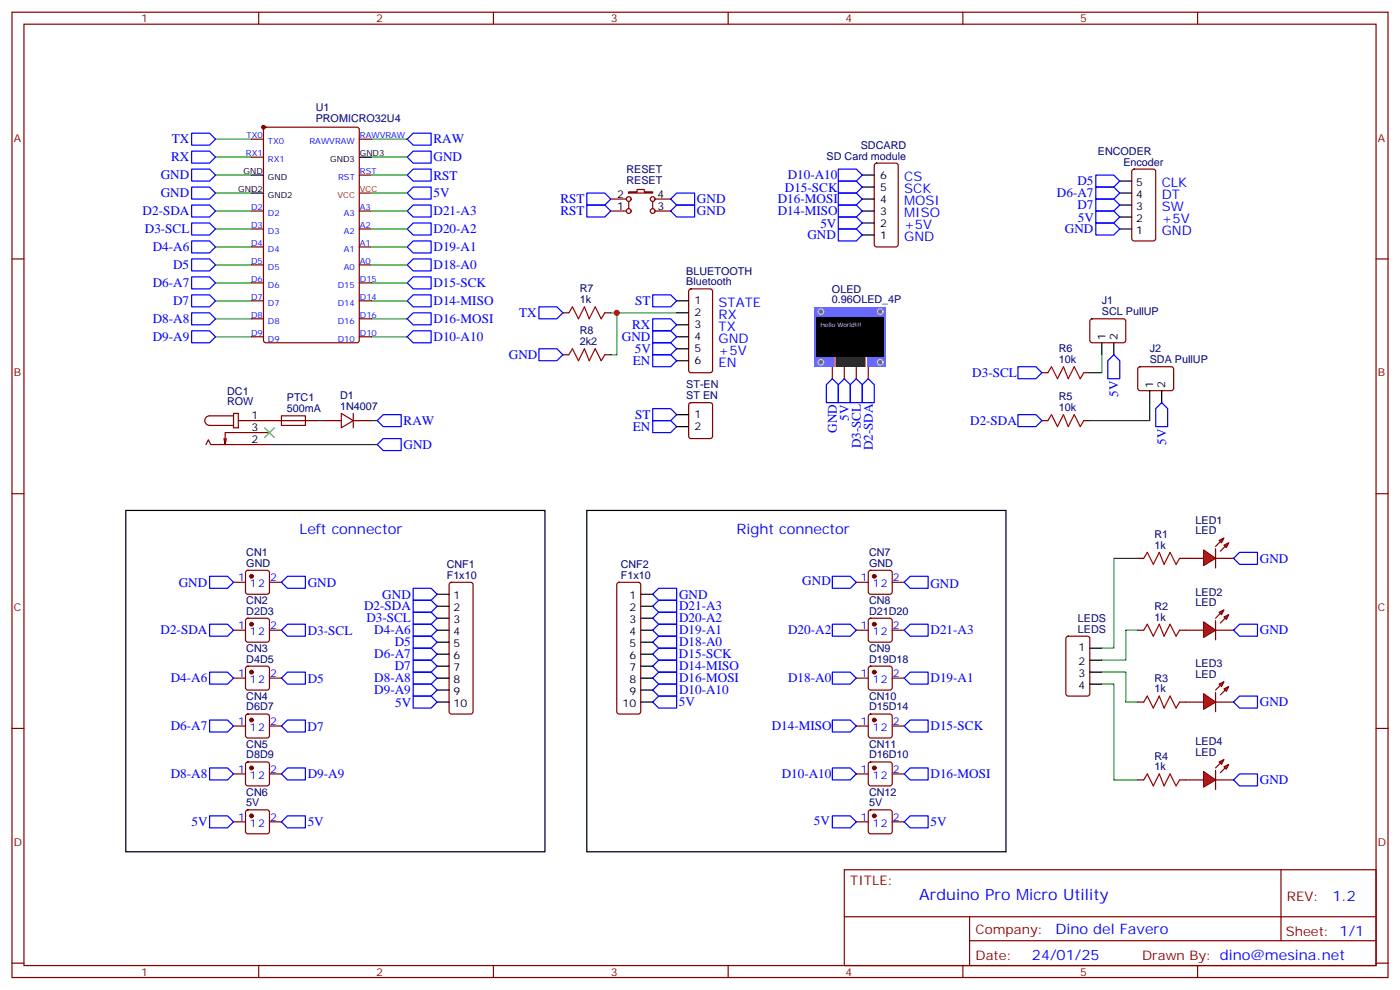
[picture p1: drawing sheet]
<svg xmlns="http://www.w3.org/2000/svg" width="412mm" height="292mm" viewBox="0 0 412 292" stroke-linecap="round" stroke-linejoin="round" font-family="sans-serif">
<g fill="none" stroke="#870000" stroke-width=".35">
<path d="M3.5 3.6h405.4v284.3h-405.4zM7.1 7.1h398.2v277.3h-398.2zM76.2 3.6v3.5M145.3 3.6v3.5M214.5 3.6v3.5M283.6 3.6v3.5M352.8 3.6v3.5M179.9 58.6h4.6M185.2 56.5h2.5v-.7h2.1v.7h2.5v.4h-7.1zM185.2 59.3v2.2M192.3 59.3v2.2M193 58.6h4.6"/>
<path d="M3.5 76.3h3.6M179.9 62.2h4.6M193 62.2h4.6M405.3 76.3h3.6M203.1 85.3l.5-.2h5.6l.6 .4 .1 23.6-.5 .6-5.8 .1-.7-.5-.1-23.5zM203.1 118.8l.5-.2h5.6l.6 .4 .1 9.5-.5 .6-5.8 .1-.7-.5-.1-9.4zM245.2 108v3.5M248.7 108v3.5M252.2 108v3.5M255.8 108v3.5M60.7 131l.7-1.5 .7 1.5h17.3M66.7 129.2l-.4 1.8"/>
<path d="M68.8 121.8h1.4v4.2h-1.4zM68.8 122.5h-7.1a1.41 1.41 0 0 0-1.4 1.4 1.41 1.41 0 0 0 1.4 1.4h7.1M70.2 123.9h23.3M79.4 127.4h-13.1v3.6l-.3-1.8M95.2 123.9h5.3M100.5 121.8l3.6 2.1-3.6 2.1zM104.1 123.9h5.3M104.1 121.8v4.2M3.5 145.4h3.6M405.3 145.4h3.6M132.5 171.7l.5-.2h5.6l.5 .2 .2 .5v37.4l-.2 .5-.5 .2h-5.6l-.5-.2-.2-.5v-37.4zM181.9 171.7l.5-.2h5.6l.5 .2 .2 .5v37.4l-.2 .5-.5 .2h-5.6l-.5-.2-.2-.5v-37.4z"/>
<path d="M3.5 214.6h3.6M405.3 214.6h3.6M248.7 256.2h156.6v28.2h-156.6zM377.3 256.2v20.9M248.7 270h156.5M285.6 277.1h119.6M285.6 270v14.1M3.5 283.7h3.6M76.2 284.4v3.5M145.3 284.4v3.5M214.5 284.4v3.5M283.6 284.4v3.5"/>
<path d="M352.8 284.4v3.5M405.3 283.7h3.6"/>
<circle cx="185.2" cy="58.6" r=".71"/>
<circle cx="192.3" cy="58.6" r=".71"/>
<circle cx="185.2" cy="62.2" r=".71"/>
<circle cx="192.3" cy="62.2" r=".71"/>
</g>
<g fill="none" stroke="#00f" stroke-width=".35">
<path d="M56.4 39.2h5.3l1.8 1.8-1.8 1.8h-5.3zM121.7 39.2h5.3v3.6h-5.3l-1.8-1.8zM56.4 49.8h5.3l1.8 1.8-1.8 1.7h-5.3zM56.4 55.1h5.3l1.8 1.8-1.8 1.7h-5.3zM56.4 44.5h5.3l1.8 1.8-1.8 1.7h-5.3zM119.9 56.9l1.8-1.8h5.3v3.5h-5.3zM119.9 46.3l1.8-1.8h5.3v3.5h-5.3zM119.9 51.6l1.8-1.8h5.3v3.5h-5.3zM172.9 56.9h5.3l1.7 1.7-1.7 1.8h-5.3zM197.6 58.6l1.7-1.7h5.3v3.5h-5.3zM56.4 60.4h5.3l1.8 1.8-1.8 1.7h-5.3zM56.4 65.7h5.3l1.8 1.8-1.8 1.7h-5.3z"/>
<path d="M56.4 71h5.3l1.8 1.7-1.8 1.8h-5.3zM56.4 76.3h5.3l1.8 1.7-1.8 1.8h-5.3zM119.9 78l1.8-1.7h5.3v3.5h-5.3zM119.9 72.7l1.8-1.7h5.3v3.5h-5.3zM119.9 67.5l1.8-1.8h5.3v3.5h-5.3zM119.9 62.2l1.8-1.8h5.3v3.5h-5.3zM172.9 60.4h5.3l1.7 1.8-1.7 1.7h-5.3zM197.6 62.2l1.7-1.8h5.3v3.5h-5.3zM56.4 81.6h5.3l1.8 1.7-1.8 1.8h-5.3zM56.4 86.9h5.3l1.8 1.7-1.8 1.8h-5.3zM56.4 92.1h5.3l1.8 1.8-1.8 1.8h-5.3zM56.4 97.4h5.3l1.8 1.8-1.8 1.8h-5.3z"/>
<path d="M119.9 99.2l1.8-1.8h5.3v3.6h-5.3zM119.9 88.6l1.8-1.7h5.3v3.5h-5.3zM119.9 83.3l1.8-1.7h5.3v3.5h-5.3zM119.9 93.9l1.8-1.8h5.3v3.6h-5.3zM192.3 97.4h5.3l1.7 1.8-1.7 1.8h-5.3zM192.3 86.9h5.3l1.7 1.7-1.7 1.8h-5.3zM192.3 101h5.3l1.7 1.7-1.7 1.8h-5.3zM192.3 104.5h5.3l1.7 1.8-1.7 1.7h-5.3zM245.2 111.5l1.7 1.8v5.3h-3.5v-5.3zM248.7 111.5l1.8 1.8v5.3h-3.6v-5.3zM252.2 111.5l1.8 1.8v5.3h-3.5v-5.3zM255.8 111.5l1.7 1.8v5.3h-3.5v-5.3z"/>
<path d="M111.1 123.9l1.8-1.8h5.3v3.6h-5.3zM111.1 131l1.8-1.8h5.3v3.5h-5.3zM192.3 120.4h5.3l1.7 1.7-1.7 1.8h-5.3zM192.3 123.9h5.3l1.7 1.8-1.7 1.7h-5.3zM121.7 176.8h5.3l1.8 1.8-1.8 1.7h-5.3zM121.7 173.3h5.3l1.8 1.7-1.8 1.8h-5.3zM192.3 178.6l1.7-1.8h5.3v3.5h-5.3zM192.3 175l1.7-1.7h5.3v3.5h-5.3zM121.7 198h5.3l1.8 1.7-1.8 1.8h-5.3zM121.7 194.5h5.3l1.8 1.7-1.8 1.8h-5.3zM121.7 190.9h5.3l1.8 1.8-1.8 1.8h-5.3zM121.7 187.4h5.3l1.8 1.8-1.8 1.7h-5.3z"/>
<path d="M121.7 183.9h5.3l1.8 1.7-1.8 1.8h-5.3zM121.7 180.3h5.3l1.8 1.8-1.8 1.8h-5.3zM192.3 199.7l1.7-1.7h5.3v3.5h-5.3zM192.3 196.2l1.7-1.7h5.3v3.5h-5.3zM192.3 192.7l1.7-1.8h5.3v3.6h-5.3zM192.3 189.2l1.7-1.8h5.3v3.5h-5.3zM192.3 185.6l1.7-1.7h5.3v3.5h-5.3zM192.3 182.1l1.7-1.8h5.3v3.6h-5.3zM121.7 201.5h5.3l1.8 1.8-1.8 1.7h-5.3zM121.7 205h5.3l1.8 1.8-1.8 1.8h-5.3zM192.3 203.3l1.7-1.8h5.3v3.5h-5.3zM192.3 206.8l1.7-1.8h5.3v3.6h-5.3z"/>
</g>
<g fill="none" stroke="#000" stroke-width=".35">
<path d="M199.3 88.6h3.5M199.3 92.1h3.5M199.3 95.7h3.5M199.3 99.2h3.5M199.3 102.7h3.5M199.3 106.3h3.5M199.3 122.1h3.5M199.3 125.7h3.5M128.8 175h3.5M128.8 178.6h3.5M188.7 175h3.6M188.7 178.6h3.6"/>
<path d="M128.8 182.1h3.5M128.8 185.6h3.5M128.8 189.2h3.5M128.8 192.7h3.5M128.8 196.2h3.5M128.8 199.7h3.5M188.7 182.1h3.6M188.7 185.6h3.6M188.7 189.2h3.6M188.7 192.7h3.6M188.7 196.2h3.6M188.7 199.7h3.6"/>
<path d="M128.8 203.3h3.5M128.8 206.8h3.5M188.7 203.3h3.6M188.7 206.8h3.6"/>
</g>
<path d="M78 126l2.8 2.8M80.8 126l-2.8 2.8" fill="none" stroke="#3c3" stroke-width=".35"/>
<path d="M79.4 131h31.7M93.5 123.9h1.7M109.4 123.9h1.7" fill="none" stroke="#008700" stroke-width=".35"/>
<path d="M82.9 122.5h7.1v2.8h-7.1z" fill="none" stroke="#a10000" stroke-width=".35"/>
<path d="M239.9 90.4h21.2v17.6h-21.2z" fill="#39f"/>
<g fill="#666" stroke="#ccc" stroke-width=".35">
<circle cx="241.8" cy="106.7" r=".81"/>
<circle cx="259.3" cy="106.7" r=".81"/>
<circle cx="241.8" cy="91.8" r=".81"/>
<circle cx="259.3" cy="91.8" r=".81"/>
</g>
<path d="M245.7 105.2h9.5v2.8h-9.5z" fill="#fff"/>
<g fill="#fc0">
<path d="M245.8 105.2h.4v2.8h-.4z"/>
<path d="M254.7 105.2h.5v2.8h-.5z"/>
</g>
<path d="M246.3 105.2h8.3v2.8h-8.3z" fill="#333"/>
<path d="M240.6 93.6h19.7v11.6h-19.7z" fill="#000"/>
<path d="M257.8 48.3l.4-.3h5.7l.6 .5 .1 23.5-.5 .7h-5.9l-.6-.4-.1-23.5zM333.6 50l.5-.2h5.6l.7 .4v20.1l-.4 .6-5.9 .1-.7-.5v-20z" fill="none" stroke="#870000" stroke-width=".35"/>
<path d="M254 58.6h3.5M254 55.1h3.5M254 51.6h3.5M329.8 56.9h3.6M329.8 53.3h3.6M254 69.2h3.5M254 65.7h3.5M254 62.2h3.5M329.8 67.5h3.6M329.8 63.9h3.6M329.8 60.4h3.6" fill="none" stroke="#000" stroke-width=".35"/>
<g fill="none" stroke="#00f" stroke-width=".35">
<path d="M246.9 56.9h5.3l1.8 1.7-1.8 1.8h-5.3zM246.9 53.3h5.3l1.8 1.8-1.8 1.8h-5.3zM246.9 49.8h5.3l1.8 1.8-1.8 1.7h-5.3zM322.8 51.6h5.3l1.7 1.7-1.7 1.8h-5.3zM322.8 55.1h5.3l1.7 1.8-1.7 1.7h-5.3zM322.8 58.6h5.3l1.7 1.8-1.7 1.8h-5.3zM246.9 67.5h5.3l1.8 1.7-1.8 1.8h-5.3zM246.9 63.9h5.3l1.8 1.8-1.8 1.8h-5.3zM246.9 60.4h5.3l1.8 1.8-1.8 1.7h-5.3zM322.8 65.7h5.3l1.7 1.8-1.7 1.7h-5.3zM322.8 62.2h5.3l1.7 1.7-1.7 1.8h-5.3zM61.7 169.8h5.3l1.8 1.7-1.8 1.8h-5.3z"/>
<path d="M245.2 169.8h5.3l1.7 1.7-1.7 1.8h-5.3zM61.7 183.9h5.3l1.8 1.7-1.8 1.8h-5.3zM61.7 198h5.3l1.8 1.7-1.8 1.8h-5.3zM82.9 185.6l1.8-1.7h5.3v3.5h-5.3zM84.7 198h5.3v3.5h-5.3l-1.8-1.8zM245.2 183.9h5.3l1.7 1.7-1.7 1.8h-5.3zM245.2 198h5.3l1.7 1.7-1.7 1.8h-5.3zM266.3 185.6l1.8-1.7h5.3v3.5h-5.3zM266.3 199.7l1.8-1.7h5.3v3.5h-5.3zM61.7 212.1h5.3l1.8 1.8-1.8 1.7h-5.3zM82.9 213.9l1.8-1.8h5.3v3.5h-5.3zM245.2 212.1h5.3l1.7 1.8-1.7 1.7h-5.3z"/>
<path d="M266.3 213.9l1.8-1.8h5.3v3.5h-5.3zM61.7 226.2h5.3l1.8 1.8-1.8 1.7h-5.3zM82.9 228l1.8-1.8h5.3v3.5h-5.3zM245.2 226.2h5.3l1.7 1.8-1.7 1.7h-5.3zM266.3 228l1.8-1.8h5.3v3.5h-5.3zM61.7 240.3h5.3l1.8 1.8-1.8 1.7h-5.3zM266.3 242.1l1.8-1.8h5.3v3.5h-5.3z"/>
</g>
<g fill="#f00" stroke="#870000" stroke-width=".35">
<path d="M354.5 162l3.6 2.5-3.6 2.1z"/>
<path d="M358.1 161.6v5.7z"/>
</g>
<g fill="#870000" stroke="#870000" stroke-width=".35">
<path d="M358.1 160.9l1.4-1.4z"/>
<path d="M359.5 162.3l1.4-1.4z"/>
</g>
<g fill="#f00" stroke="#870000" stroke-width=".35">
<path d="M359.1 159.2l1.4-.7-.7 1.4z"/>
<path d="M360.5 160.6l1.4-.7-.7 1.4z"/>
</g>
<path d="M349.2 164.5h5.3M358.1 164.5h5.3" fill="none" stroke="#870000" stroke-width=".35"/>
<g fill="#f00" stroke="#870000" stroke-width=".35">
<path d="M354.5 183.2l3.6 2.4-3.6 2.1z"/>
<path d="M358.1 182.8v5.7z"/>
</g>
<g fill="#870000" stroke="#870000" stroke-width=".35">
<path d="M358.1 182.1l1.4-1.4z"/>
<path d="M359.5 183.5l1.4-1.4z"/>
</g>
<g fill="#f00" stroke="#870000" stroke-width=".35">
<path d="M359.1 180.3l1.4-.7-.7 1.4z"/>
<path d="M360.5 181.8l1.4-.8-.7 1.5z"/>
</g>
<path d="M349.2 185.6h5.3M358.1 185.6h5.3" fill="none" stroke="#870000" stroke-width=".35"/>
<g fill="#f00" stroke="#870000" stroke-width=".35">
<path d="M354.5 204.3l3.6 2.5-3.6 2.1z"/>
<path d="M358.1 204v5.6z"/>
</g>
<g fill="#870000" stroke="#870000" stroke-width=".35">
<path d="M358.1 203.3l1.4-1.4z"/>
<path d="M359.5 204.7l1.4-1.4z"/>
</g>
<g fill="#f00" stroke="#870000" stroke-width=".35">
<path d="M359.1 201.5l1.4-.7-.7 1.4z"/>
<path d="M360.5 202.9l1.4-.7-.7 1.4z"/>
</g>
<path d="M349.2 206.8h5.3M358.1 206.8h5.3" fill="none" stroke="#870000" stroke-width=".35"/>
<g fill="#f00" stroke="#870000" stroke-width=".35">
<path d="M354.5 227.3l3.6 2.4-3.6 2.1z"/>
<path d="M358.1 226.9v5.7z"/>
</g>
<g fill="#870000" stroke="#870000" stroke-width=".35">
<path d="M358.1 226.2l1.4-1.4z"/>
<path d="M359.5 227.6l1.4-1.4z"/>
</g>
<g fill="#f00" stroke="#870000" stroke-width=".35">
<path d="M359.1 224.4l1.4-.7-.7 1.4z"/>
<path d="M360.5 225.8l1.4-.7-.7 1.5z"/>
</g>
<g fill="none" stroke="#870000" stroke-width=".35">
<path d="M77.8 37.7l.5-.2h26.8l.7 .4v62.4l-.4 .6-27.1 .1-.6-.5-.1-62.3zM74.1 41h3.5M74.1 46.3h3.5M105.8 41h3.6M105.8 51.6h3.6M74.1 62.2h3.5M74.1 67.5h3.5M74.1 72.7h3.5M74.1 78h3.5M105.8 62.2h3.6M105.8 67.5h3.6M105.8 72.7h3.6"/>
<path d="M105.8 78h3.6M74.1 83.3h3.5M74.1 88.6h3.5M74.1 93.9h3.5M74.1 99.2h3.5M105.8 83.3h3.6M105.8 88.6h3.6M105.8 93.9h3.6M105.8 99.2h3.6M165.8 92.1h1.8M178.2 92.1h1.7M321.3 94.1l.4-.2 9.5 .1 .4 .6-.1 5.9-.6 .5-9.4-.1-.5-.6v-5.7z"/>
<path d="M165.8 104.5h1.8M178.2 104.5h1.7M306.9 109.8h1.8M319.3 109.8h1.7M335.4 108.2l.4-.2 9.5 .1 .4 .6v5.9l-.7 .5-9.4-.1-.5-.6v-5.7zM306.9 123.9h1.8M319.3 123.9h1.7M68.8 171.5h3.5M72.6 168.2l.4-.2h5.7l.5 .2 .2 .5v5.6l-.3 .5-.4 .2h-5.7l-.5-.2-.2-.5v-5.6zM79.4 171.5h3.5M252.2 171.5h3.6M256 168.2l.5-.2h5.6l.5 .2 .2 .5v5.6l-.2 .5-.5 .2h-5.6l-.5-.2-.2-.5v-5.6z"/>
<path d="M262.8 171.5h3.5M335.1 164.5h1.8M347.5 164.5h1.7M68.8 185.6h3.5M68.8 199.7h3.5M72.6 182.3l.4-.2h5.7l.5 .2 .2 .5v5.7l-.3 .5-.4 .2h-5.7l-.5-.3-.2-.4v-5.7zM72.6 196.4l.4-.2h5.7l.5 .2 .2 .5v5.7l-.3 .5-.4 .2h-5.7l-.5-.3-.2-.4v-5.7zM79.4 185.6h3.5M79.4 199.7h3.5M252.2 185.6h3.6M252.2 199.7h3.6M256 182.3l.5-.2h5.6l.5 .2 .2 .5v5.7l-.2 .5-.5 .2h-5.6l-.5-.3-.2-.4v-5.7z"/>
<path d="M256 196.4l.5-.2h5.6l.5 .2 .2 .5v5.7l-.2 .5-.5 .2h-5.6l-.5-.3-.2-.4v-5.7zM262.8 185.6h3.5M262.8 199.7h3.5M314.2 187.6l.5-.2h5.6l.7 .4v16.5l-.4 .7h-5.9l-.7-.4v-16.5zM335.1 185.6h1.8M347.5 185.6h1.7M68.8 213.9h3.5M72.6 210.5l.4-.2h5.7l.5 .2 .2 .5v5.7l-.3 .5-.4 .2h-5.7l-.5-.3-.2-.4v-5.7zM79.4 213.9h3.5M252.2 213.9h3.6M256 210.5l.5-.2h5.6l.5 .2 .2 .5v5.7l-.2 .5-.5 .2h-5.6l-.5-.3-.2-.4v-5.7zM262.8 213.9h3.5"/>
<path d="M335.1 206.8h1.8M347.5 206.8h1.7M68.8 228h3.5M72.6 224.6l.4-.2h5.7l.5 .2 .2 .5v5.7l-.3 .5-.4 .2h-5.7l-.5-.2-.2-.5v-5.7zM72.6 238.8l.4-.3h5.7l.5 .3 .2 .5v5.6l-.3 .5-.4 .2h-5.7l-.5-.2-.2-.5v-5.6zM79.4 228h3.5M252.2 228h3.6M256 224.6l.5-.2h5.6l.5 .2 .2 .5v5.7l-.2 .5-.5 .2h-5.6l-.5-.2-.2-.5v-5.7zM256 238.8l.5-.3h5.6l.5 .3 .2 .5v5.6l-.2 .5-.5 .2h-5.6l-.5-.2-.2-.5v-5.6zM262.8 228h3.5M335.1 229.7h1.8M347.5 229.7h7"/>
<path d="M358.1 229.7h5.3M68.8 242.1h3.5M79.4 242.1h3.5M252.2 242.1h3.6M262.8 242.1h3.5"/>
</g>
<g fill="none" stroke="#00f" stroke-width=".35">
<path d="M158.7 90.4h5.3l1.8 1.7-1.8 1.8h-5.3zM192.3 93.9h5.3l1.7 1.8-1.7 1.7h-5.3zM158.7 102.7h5.3l1.8 1.8-1.8 1.8h-5.3zM299.9 108h5.3l1.7 1.8-1.7 1.7h-5.3zM326.3 106.3l1.8-1.8 1.7 1.8v5.2h-3.5zM342.2 118.6l1.8 1.8v5.3h-3.6v-5.3zM299.9 122.1h5.3l1.7 1.8-1.7 1.8h-5.3zM82.9 171.5l1.8-1.7h5.3v3.5h-5.3zM266.3 171.5l1.8-1.7h5.3v3.5h-5.3zM363.4 164.5l1.7-1.8h5.3v3.5h-5.3zM363.4 185.6l1.7-1.7h5.3v3.5h-5.3zM363.4 206.8l1.7-1.8h5.3v3.6h-5.3z"/>
<path d="M363.4 229.7l1.7-1.7h5.3v3.5h-5.3zM82.9 242.1l1.8-1.8h5.3v3.5h-5.3zM245.2 240.3h5.3l1.7 1.8-1.7 1.7h-5.3z"/>
</g>
<g fill="none" stroke="#000" stroke-width=".35">
<path d="M74.1 56.9h3.5M74.1 51.6h3.5M105.8 46.3h3.6M324.6 101v3.5M328.1 101v3.5M338.7 115.1v3.5M342.2 115.1v3.5M37 150.4h123.5v100.5h-123.5zM172.9 150.4h123.4v100.5h-123.4zM321 190.9h3.6M321 194.5h3.6M321 198h3.6"/>
<path d="M321 201.5h3.6"/>
</g>
<g fill="none" stroke="#008700" stroke-width=".35">
<path d="M63.5 46.3h10.6M63.5 41h10.6M63.5 56.9h10.6M63.5 51.6h10.6M109.4 46.3h10.5M109.4 41h10.5M109.4 56.9h10.5M109.4 51.6h10.5M63.5 78h10.6M63.5 72.7h10.6M63.5 67.5h10.6M63.5 62.2h10.6"/>
<path d="M109.4 78h10.5M109.4 72.7h10.5M109.4 67.5h10.5M109.4 62.2h10.5M63.5 99.2h10.6M63.5 93.9h10.6M63.5 88.6h10.6M63.5 83.3h10.6M109.4 99.2h10.5M109.4 93.9h10.5M109.4 88.6h10.5M109.4 83.3h10.5"/>
<path d="M179.9 92.1h1.8v12.4h-1.8M181.7 92.1h17.6M324.6 104.5v5.3h-3.6M338.7 118.6v5.3h-17.7M335.1 164.5h-7v26.4h-3.5M324.6 198h7v8.8h3.5M335.1 185.6h-3.5v8.9h-7M324.6 201.5h3.5v28.2h7"/>
</g>
<path d="M167.6 92.1l1-1.7 1.8 3.5 1.8-3.5 1.4 3.5 1.7-3.5 1.8 3.5 1.1-1.8M167.6 104.5l1-1.8 1.8 3.6 1.8-3.6 1.4 3.6 1.7-3.6 1.8 3.6 1.1-1.8M308.7 109.8l1-1.8 1.8 3.5 1.8-3.5 1.4 3.5 1.7-3.5 1.8 3.5 1.1-1.7M308.7 123.9l1-1.8 1.8 3.6 1.8-3.6 1.4 3.6 1.7-3.6 1.8 3.6 1.1-1.8M336.9 164.5l1.1-1.8 1.7 3.5 1.8-3.5 1.4 3.5 1.8-3.5 1.7 3.5 1.1-1.7M336.9 185.6l1.1-1.7 1.7 3.5 1.8-3.5 1.4 3.5 1.8-3.5 1.7 3.5 1.1-1.8M336.9 206.8l1.1-1.8 1.7 3.6 1.8-3.6 1.4 3.6 1.8-3.6 1.7 3.6 1.1-1.8M336.9 229.7l1.1-1.7 1.7 3.5 1.8-3.5 1.4 3.5 1.8-3.5 1.7 3.5 1.1-1.8" fill="none" stroke="#a10000" stroke-width=".35"/>
<g fill="#870000" stroke="#870000" stroke-width=".35">
<circle cx="77.6" cy="37.5" r=".53"/>
<circle cx="74.1" cy="169.8" r=".53"/>
<circle cx="74.1" cy="183.9" r=".53"/>
<circle cx="74.1" cy="198" r=".53"/>
<circle cx="74.1" cy="212.1" r=".53"/>
<circle cx="74.1" cy="226.2" r=".53"/>
<circle cx="74.1" cy="240.3" r=".53"/>
<circle cx="257.5" cy="169.8" r=".53"/>
<circle cx="257.5" cy="183.9" r=".53"/>
<circle cx="257.5" cy="198" r=".53"/>
<circle cx="257.5" cy="212.1" r=".53"/>
<circle cx="257.5" cy="226.2" r=".53"/>
<circle cx="257.5" cy="240.3" r=".53"/>
</g>
<path d="M105.8 56.9h3.6" fill="none" stroke="#f00" stroke-width=".35"/>
<circle cx="181.7" cy="92.1" r=".88" fill="#c00"/>
<text font-size="4.6" fill="#00f" x="270.8" y="265.2">Arduino Pro Micro Utility</text>
<g font-size="4.2" fill="#00f">
<text x="88.2" y="157.4">Left connector</text>
<text x="217" y="157.4">Right connector</text>
<text x="392.5" y="265.4">1.2</text>
<text x="310.9" y="275">Dino del Favero</text>
<text x="304" y="282.8">24/01/25</text>
</g>
<g font-size="3.9" fill="#00f">
<text x="50.4" y="47.5">RX</text>
<text x="50.6" y="42.2">TX</text>
<text x="127.7" y="42.2">RAW</text>
<text x="127.7" y="47.5">GND</text>
<text x="47.4" y="52.8">GND</text>
<text x="127.7" y="52.9">RST</text>
<text x="232" y="52.8">D10-A10</text>
<text x="266.3" y="53.3">CS</text>
<text x="47.4" y="58.1">GND</text>
<text x="127.7" y="58.1">5V</text>
<text x="165.1" y="59.9">RST</text>
<text x="205.3" y="59.8">GND</text>
<text x="229.1" y="59.9">D16-MOSI</text>
<text x="231.2" y="56.4">D15-SCK</text>
<text x="266.3" y="56.9">SCK</text>
<text x="311.3" y="58.1">D6-A7</text>
<text x="317.4" y="54.5">D5</text>
<text x="342.2" y="58.6">DT</text>
<text x="342.2" y="55.1">CLK</text>
<text x="42" y="63.4">D2-SDA</text>
<text x="127.7" y="63.4">D21-A3</text>
<text x="165.1" y="63.5">RST</text>
<text x="205.3" y="63.4">GND</text>
<text x="229.1" y="63.4">D14-MISO</text>
<text x="266.3" y="63.9">MISO</text>
<text x="266.3" y="60.4">MOSI</text>
<text x="317.4" y="61.6">D7</text>
<text x="317.5" y="65.3">5V</text>
<text x="342.2" y="65.7">+5V</text>
<text x="342.2" y="62.2">SW</text>
<text x="42.7" y="68.7">D3-SCL</text>
<text x="127.7" y="68.7">D20-A2</text>
<text x="237.9" y="70.5">GND</text>
<text x="241.7" y="67">5V</text>
<text x="266.3" y="71">GND</text>
<text x="266.3" y="67.5">+5V</text>
<text x="313.7" y="68.8">GND</text>
<text x="342.2" y="69.2">GND</text>
<text x="45" y="74">D4-A6</text>
<text x="127.7" y="74">D19-A1</text>
<text x="51" y="79.2">D5</text>
<text x="127.7" y="79.3">D18-A0</text>
<text x="45" y="84.6">D6-A7</text>
<text x="51" y="89.8">D7</text>
<text x="127.7" y="84.6">D15-SCK</text>
<text x="127.7" y="89.9">D14-MISO</text>
<text x="187.1" y="89.9">ST</text>
<text x="45" y="95.2">D8-A8</text>
<text x="127.7" y="95.2">D16-MOSI</text>
<text x="152.9" y="93.4">TX</text>
<text x="211.7" y="93.9">RX</text>
<text x="211.7" y="90.4">STATE</text>
<text x="45" y="100.4">D9-A9</text>
<text x="127.7" y="100.4">D10-A10</text>
<text x="183.2" y="100.5">GND</text>
<text x="186.2" y="96.9">RX</text>
<text x="211.7" y="101">GND</text>
<text x="211.7" y="97.4">TX</text>
<text x="149.9" y="105.8">GND</text>
<text x="186.4" y="107.5">EN</text>
<text x="187" y="104.1">5V</text>
<text x="211.7" y="104.5">+5V</text>
<text x="211.7" y="108">EN</text>
<text x="286.4" y="111.1">D3-SCL</text>
<text x="329.4" y="116.9" transform="rotate(-90 329.4 116.9)">5V</text>
<text x="118.9" y="125.1">RAW</text>
<text x="187.1" y="123.4">ST</text>
<text x="250" y="123.9" transform="rotate(-90 250 123.9)">5V</text>
<text x="285.8" y="125.2">D2-SDA</text>
<text x="186.4" y="126.9">EN</text>
<text x="246.5" y="127.5" transform="rotate(-90 246.5 127.5)">GND</text>
<text x="343.5" y="131" transform="rotate(-90 343.5 131)">5V</text>
<text x="118.9" y="132.2">GND</text>
<text x="253.5" y="132.1" transform="rotate(-90 253.5 132.1)">D3-SCL</text>
<text x="257.1" y="132.7" transform="rotate(-90 257.1 132.7)">D2-SDA</text>
<text x="371.1" y="165.7">GND</text>
<text x="52.6" y="172.8">GND</text>
<text x="90.7" y="172.8">GND</text>
<text x="236.3" y="172.4">GND</text>
<text x="274.1" y="173.1">GND</text>
<text x="107.3" y="179.8">D2-SDA</text>
<text x="112.6" y="176.3">GND</text>
<text x="200" y="176.4">GND</text>
<text x="200" y="179.8">D21-A3</text>
<text x="107.9" y="183.3">D3-SCL</text>
<text x="200" y="183.3">D20-A2</text>
<text x="47.3" y="186.9">D2-SDA</text>
<text x="90.7" y="187">D3-SCL</text>
<text x="110.3" y="186.9">D4-A6</text>
<text x="116.3" y="190.3">D5</text>
<text x="200" y="190.4">D18-A0</text>
<text x="200" y="186.9">D19-A1</text>
<text x="232.2" y="186.9">D20-A2</text>
<text x="274.1" y="186.9">D21-A3</text>
<text x="371.1" y="186.9">GND</text>
<text x="110.3" y="193.9">D6-A7</text>
<text x="116.3" y="197.4">D7</text>
<text x="200" y="193.9">D15-SCK</text>
<text x="200" y="197.5">D14-MISO</text>
<text x="50.3" y="201">D4-A6</text>
<text x="90.7" y="201.1">D5</text>
<text x="110.3" y="201">D8-A8</text>
<text x="200" y="201">D16-MOSI</text>
<text x="232.2" y="201">D18-A0</text>
<text x="274.1" y="201">D19-A1</text>
<text x="110.3" y="204.5">D9-A9</text>
<text x="116.4" y="208.2">5V</text>
<text x="200" y="208">5V</text>
<text x="200" y="204.5">D10-A10</text>
<text x="371.1" y="208.1">GND</text>
<text x="50.3" y="215.1">D6-A7</text>
<text x="90.6" y="215.3">D7</text>
<text x="227.3" y="215.1">D14-MISO</text>
<text x="274.1" y="215.1">D15-SCK</text>
<text x="50.3" y="229.2">D8-A8</text>
<text x="90.7" y="229.3">D9-A9</text>
<text x="230.3" y="229.2">D10-A10</text>
<text x="274.1" y="229.2">D16-MOSI</text>
<text x="371.1" y="231">GND</text>
<text x="56.5" y="243.4">5V</text>
<text x="90.6" y="243.3">5V</text>
<text x="239.7" y="243.1">5V</text>
<text x="274.1" y="243.3">5V</text>
</g>
<g font-size="3.9" fill="#800">
<text x="250.5" y="260.8">TITLE:</text>
<text x="379.1" y="265.4">REV:</text>
<text x="287.4" y="275">Company:</text>
<text x="378.7" y="275.6">Sheet: 1/1</text>
<text x="287.4" y="282.6">Date:</text>
<text x="336.4" y="282.7">Drawn By: dino@mesina.net</text>
</g>
<g font-size="3.2" fill="#800">
<text x="41.6" y="6.6">1</text>
<text x="110.8" y="6.6">2</text>
<text x="179.9" y="6.6">3</text>
<text x="249.1" y="6.6">4</text>
<text x="318.2" y="6.6">5</text>
<text x="4.1" y="41.7">A</text>
<text x="405.9" y="41.7">A</text>
<text x="4.1" y="110.8">B</text>
<text x="405.9" y="110.8">B</text>
<text x="4.1" y="180">C</text>
<text x="405.9" y="180">C</text>
<text x="4.1" y="249.1">D</text>
<text x="405.9" y="249.1">D</text>
<text x="41.6" y="287.4">1</text>
<text x="110.8" y="287.4">2</text>
<text x="179.9" y="287.4">3</text>
<text x="249.1" y="287.4">4</text>
<text x="318.2" y="287.4">5</text>
</g>
<g font-size="3.2" fill="#000080">
<text x="93" y="35.9">PROMICRO32U4</text>
<text x="93" y="32.8">U1</text>
<text x="243.5" y="47">SD Card module</text>
<text x="253.6" y="43.8">SDCARD</text>
<text x="323.4" y="45.6">ENCODER</text>
<text x="184.5" y="51.1">RESET</text>
<text x="330.9" y="48.8">Encoder</text>
<text x="184.5" y="54.2">RESET</text>
<text x="202.2" y="80.9">BLUETOOTH</text>
<text x="170.8" y="89.3">1k</text>
<text x="170.8" y="86.1">R7</text>
<text x="202.2" y="84">Bluetooth</text>
<text x="245.1" y="89.3">0.96OLED_4P</text>
<text x="245.1" y="86.2">OLED</text>
<text x="324.6" y="89.7">J1</text>
<text x="324.6" y="92.9">SCL PullUP</text>
<text x="170.8" y="101.7">2k2</text>
<text x="170.8" y="98.5">R8</text>
<text x="311.9" y="107">10k</text>
<text x="311.9" y="103.8">R6</text>
<text x="338.7" y="107">SDA PullUP</text>
<text x="338.7" y="103.8">J2</text>
<text x="66.9" y="119.4">ROW</text>
<text x="66.9" y="116.3">DC1</text>
<text x="84.5" y="118.2">PTC1</text>
<text x="100.2" y="117.5">D1</text>
<text x="202.2" y="117.5">ST EN</text>
<text x="202.2" y="114.4">ST-EN</text>
<text x="311.9" y="117.9">R5</text>
<text x="84.5" y="121.4">500mA</text>
<text x="100.2" y="120.7">1N4007</text>
<text x="311.9" y="121.1">10k</text>
<text x="352.2" y="154.3">LED1</text>
<text x="340.1" y="161.6">1k</text>
<text x="340.1" y="158.5">R1</text>
<text x="352.2" y="157.4">LED</text>
<text x="72.6" y="166.9">GND</text>
<text x="72.6" y="163.8">CN1</text>
<text x="131.6" y="167.3">CNF1</text>
<text x="182.9" y="167.3">CNF2</text>
<text x="256" y="166.9">GND</text>
<text x="256" y="163.8">CN7</text>
<text x="131.6" y="170.5">F1x10</text>
<text x="182.9" y="170.5">F1x10</text>
<text x="72.6" y="177.9">CN2</text>
<text x="256" y="177.9">CN8</text>
<text x="340.1" y="179.6">R2</text>
<text x="352.2" y="178.6">LED</text>
<text x="352.2" y="175.4">LED2</text>
<text x="72.6" y="181">D2D3</text>
<text x="256" y="181">D21D20</text>
<text x="317.5" y="183.2">LEDS</text>
<text x="340.1" y="182.8">1k</text>
<text x="317.5" y="186.3">LEDS</text>
<text x="72.6" y="195.2">D4D5</text>
<text x="72.6" y="192">CN3</text>
<text x="256" y="195.2">D19D18</text>
<text x="256" y="192">CN9</text>
<text x="352.2" y="196.6">LED3</text>
<text x="340.1" y="204">1k</text>
<text x="340.1" y="200.8">R3</text>
<text x="352.2" y="199.7">LED</text>
<text x="72.6" y="209.3">D6D7</text>
<text x="72.6" y="206.1">CN4</text>
<text x="256" y="209.3">D15D14</text>
<text x="256" y="206.1">CN10</text>
<text x="72.6" y="220.2">CN5</text>
<text x="256" y="220.2">CN11</text>
<text x="352.2" y="219.5">LED4</text>
<text x="72.6" y="223.4">D8D9</text>
<text x="256" y="223.4">D16D10</text>
<text x="340.1" y="226.9">1k</text>
<text x="340.1" y="223.7">R4</text>
<text x="352.2" y="222.7">LED</text>
<text x="72.6" y="237.5">5V</text>
<text x="72.6" y="234.3">CN6</text>
<text x="256" y="237.5">5V</text>
<text x="256" y="234.3">CN12</text>
</g>
<g font-size="3.2">
<text x="259.3" y="52.6">6</text>
<text x="181.8" y="58.3">2</text>
<text x="193.7" y="58.3">4</text>
<text x="259.3" y="59.7">4</text>
<text x="259.3" y="56.2">5</text>
<text x="334.7" y="58.3">4</text>
<text x="334.7" y="54.8">5</text>
<text x="181.8" y="61.8">1</text>
<text x="193.7" y="61.8">3</text>
<text x="259.3" y="63.2">3</text>
<text x="334.7" y="65.3">2</text>
<text x="334.7" y="61.8">3</text>
<text x="259.3" y="70.3">1</text>
<text x="259.3" y="66.7">2</text>
<text x="334.7" y="68.9">1</text>
<text x="204.6" y="89.7">1</text>
<text x="204.6" y="93.2">2</text>
<text x="204.6" y="96.7">3</text>
<text x="204.6" y="100.3">4</text>
<text x="325.6" y="100.3" transform="rotate(-90 325.6 100.3)">1</text>
<text x="329.1" y="100.3" transform="rotate(-90 329.1 100.3)">2</text>
<text x="204.6" y="103.8">5</text>
<text x="204.6" y="107.3">6</text>
<text x="339.7" y="114.4" transform="rotate(-90 339.7 114.4)">1</text>
<text x="343.3" y="114.4" transform="rotate(-90 343.3 114.4)">2</text>
<text x="74.1" y="123.5">1</text>
<text x="204.6" y="123.2">1</text>
<text x="74.1" y="130.6">2</text>
<text x="74.1" y="127.1">3</text>
<text x="204.6" y="126.7">2</text>
<text x="133.6" y="176.5">1</text>
<text x="133.6" y="180">2</text>
<text x="185.4" y="176.5">1</text>
<text x="185.4" y="180">2</text>
<text x="133.6" y="183.5">3</text>
<text x="185.4" y="183.5">3</text>
<text x="133.6" y="187">4</text>
<text x="133.6" y="190.6">5</text>
<text x="185.4" y="187">4</text>
<text x="185.4" y="190.6">5</text>
<text x="317.7" y="191.6">1</text>
<text x="133.6" y="194.1">6</text>
<text x="133.6" y="197.6">7</text>
<text x="185.4" y="194.1">6</text>
<text x="185.4" y="197.6">7</text>
<text x="317.7" y="195.9">2</text>
<text x="133.6" y="201.2">8</text>
<text x="185.4" y="201.2">8</text>
<text x="317.7" y="199.4">3</text>
<text x="317.7" y="202.9">4</text>
<text x="133.6" y="204.7">9</text>
<text x="133.6" y="208.2">10</text>
<text x="183.4" y="208.2">10</text>
<text x="185.4" y="204.7">9</text>
</g>
<g font-size="3.2" fill="#00f">
<text x="70.1" y="171.2">1</text>
<text x="73.6" y="172.9">12</text>
<text x="79.6" y="171.2">2</text>
<text x="253.6" y="171.2">1</text>
<text x="257.1" y="172.9">12</text>
<text x="263" y="171.2">2</text>
<text x="70.1" y="185.3">1</text>
<text x="79.6" y="185.3">2</text>
<text x="253.6" y="185.3">1</text>
<text x="263" y="185.3">2</text>
<text x="73.6" y="187">12</text>
<text x="257.1" y="187">12</text>
<text x="70.1" y="199.4">1</text>
<text x="73.6" y="201.2">12</text>
<text x="79.6" y="199.4">2</text>
<text x="253.6" y="199.4">1</text>
<text x="257.1" y="201.2">12</text>
<text x="263" y="199.4">2</text>
<text x="70.1" y="213.5">1</text>
<text x="73.6" y="215.3">12</text>
<text x="79.6" y="213.5">2</text>
<text x="253.6" y="213.5">1</text>
<text x="257.1" y="215.3">12</text>
<text x="263" y="213.5">2</text>
<text x="70.1" y="227.6">1</text>
<text x="79.6" y="227.6">2</text>
<text x="253.6" y="227.6">1</text>
<text x="263" y="227.6">2</text>
<text x="73.6" y="229.4">12</text>
<text x="257.1" y="229.4">12</text>
<text x="70.1" y="241.7">1</text>
<text x="73.6" y="243.5">12</text>
<text x="79.6" y="241.7">2</text>
<text x="253.6" y="241.7">1</text>
<text x="257.1" y="243.5">12</text>
<text x="263" y="241.7">2</text>
</g>
<g font-size="2.5" fill="#00f">
<text x="72.7" y="40.6">TX0</text>
<text x="106" y="40.6">RAWVRAW</text>
<text x="72.5" y="45.9">RX1</text>
<text x="78.9" y="47.7">RX1</text>
<text x="78.9" y="42.4">TX0</text>
<text x="91.2" y="42.4">RAWVRAW</text>
<text x="99.6" y="53">RST</text>
<text x="106" y="51.2">RST</text>
<text x="74" y="61.8">D2</text>
<text x="78.9" y="63.6">D2</text>
<text x="101.3" y="63.6">A3</text>
<text x="106" y="61.8">A3</text>
<text x="74" y="67.1">D3</text>
<text x="78.9" y="68.9">D3</text>
<text x="101.3" y="68.9">A2</text>
<text x="106" y="67.1">A2</text>
<text x="74" y="72.4">D4</text>
<text x="74" y="77.7">D5</text>
<text x="78.9" y="74.2">D4</text>
<text x="101.3" y="74.2">A1</text>
<text x="106" y="77.7">A0</text>
<text x="106" y="72.4">A1</text>
<text x="74" y="83">D6</text>
<text x="78.9" y="79.4">D5</text>
<text x="101.3" y="79.4">A0</text>
<text x="106" y="83">D15</text>
<text x="74" y="88.3">D7</text>
<text x="78.9" y="84.7">D6</text>
<text x="99.5" y="84.7">D15</text>
<text x="106" y="88.3">D14</text>
<text x="74" y="93.6">D8</text>
<text x="78.9" y="90">D7</text>
<text x="78.9" y="95.3">D8</text>
<text x="99.5" y="95.3">D16</text>
<text x="99.5" y="90">D14</text>
<text x="106" y="93.6">D16</text>
<text x="74" y="98.8">D9</text>
<text x="78.9" y="100.6">D9</text>
<text x="99.5" y="100.6">D10</text>
<text x="106" y="98.8">D10</text>
</g>
<g font-size="2.5">
<text x="97.3" y="47.7">GND3</text>
<text x="106" y="45.9">GND3</text>
<text x="71.8" y="51.2">GND</text>
<text x="78.9" y="53">GND</text>
<text x="70.2" y="56.5">GND2</text>
<text x="78.9" y="58.3">GND2</text>
</g>
<g font-size="2.5" fill="#f00">
<text x="99.4" y="58.3">VCC</text>
<text x="106" y="56.5">VCC</text>
</g>
<text font-size="1.8" fill="#fff" x="241.7" y="96.4">Hello World!!!</text>
</svg>
